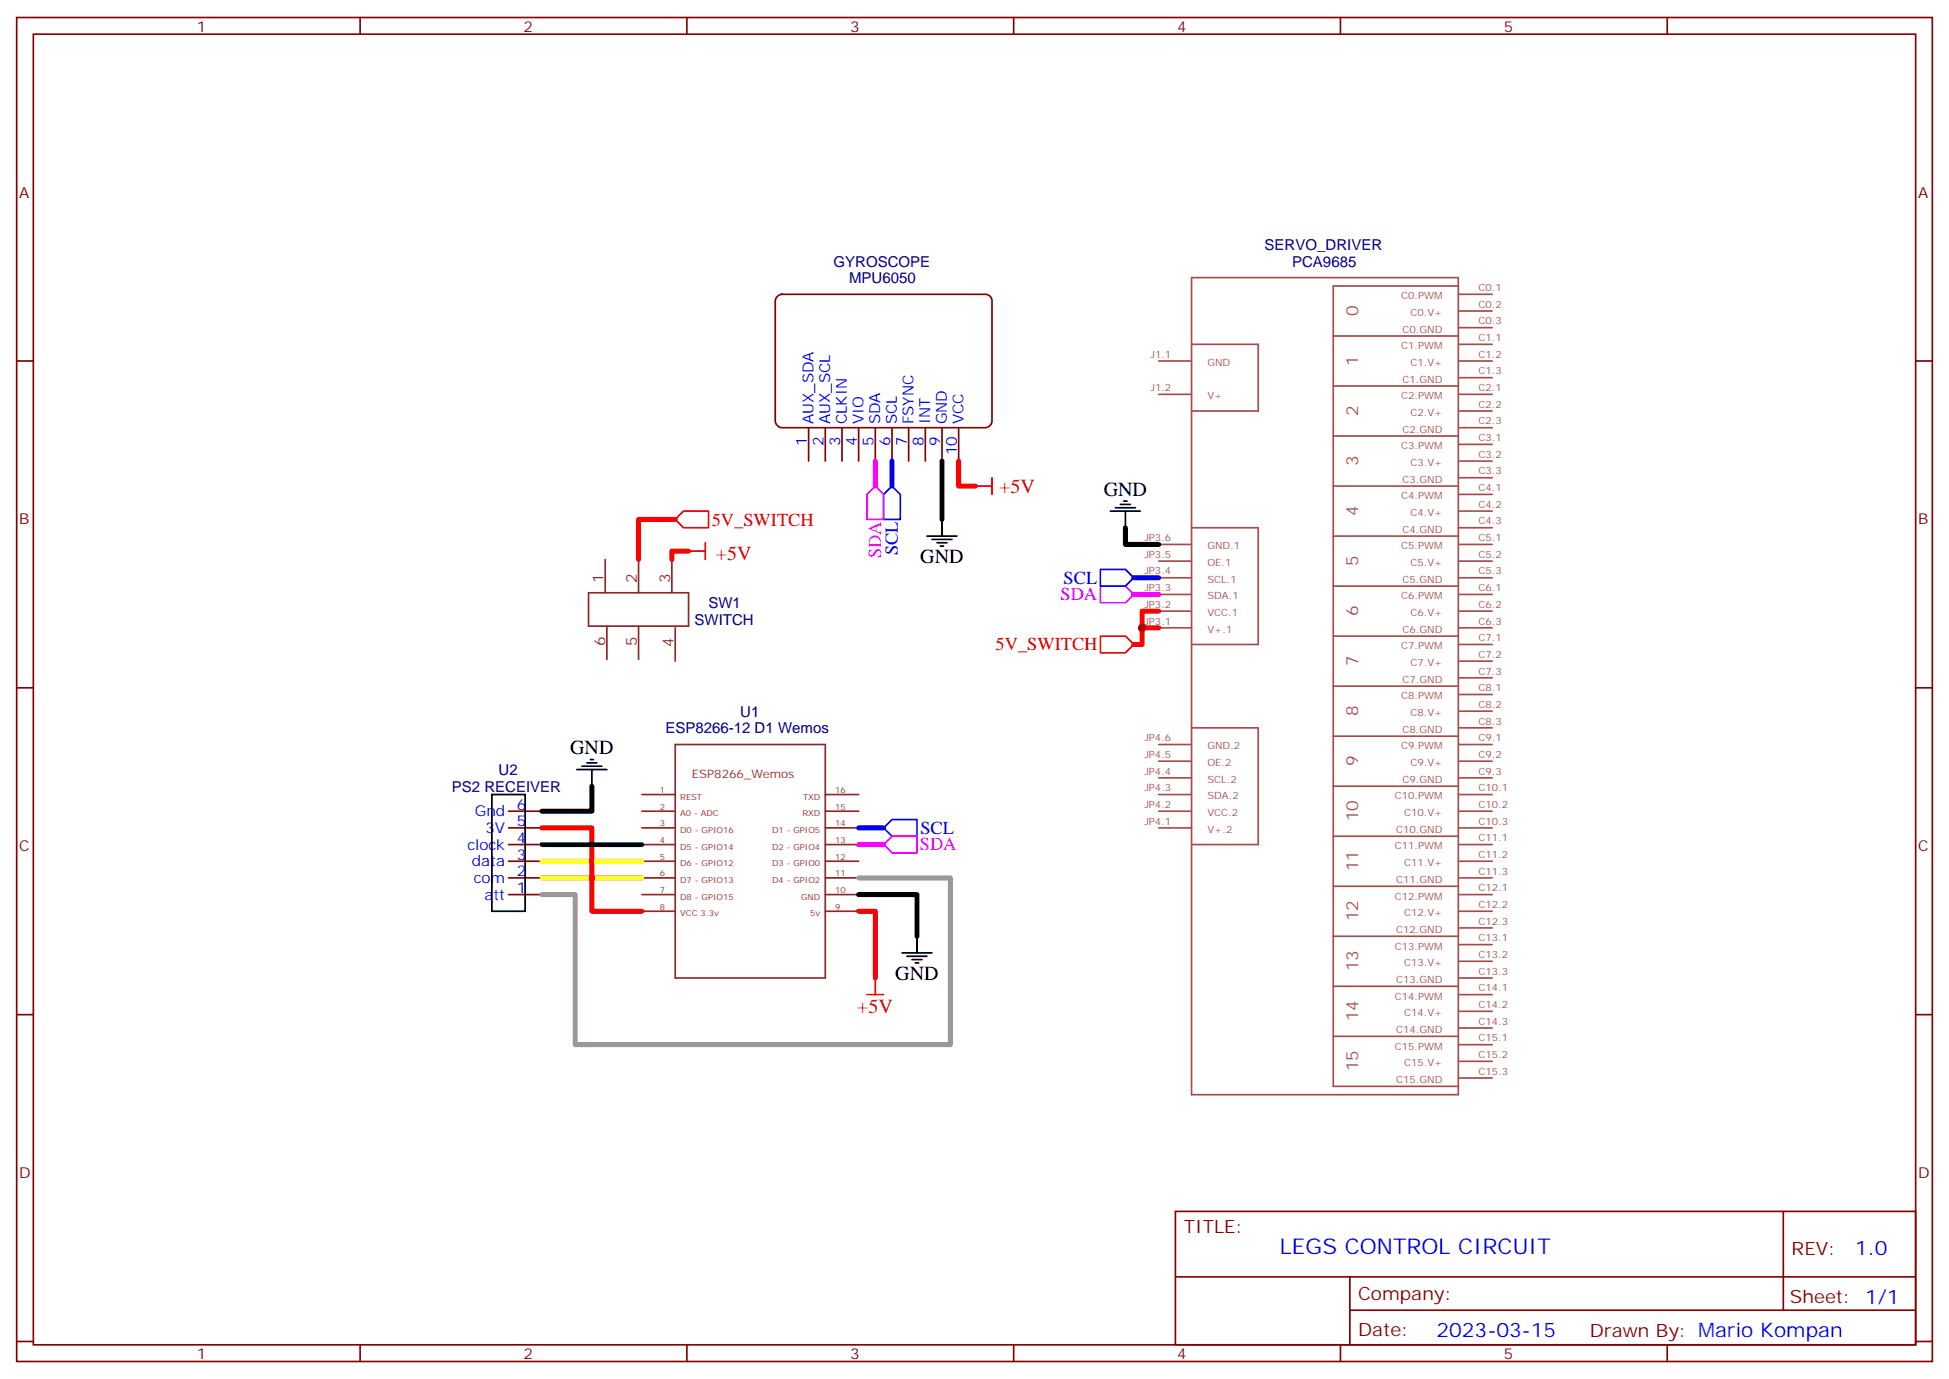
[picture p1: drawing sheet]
<svg xmlns="http://www.w3.org/2000/svg" width="412mm" height="292mm" viewBox="0 0 412 292" stroke-linecap="round" stroke-linejoin="round" font-family="sans-serif">
<g fill="none" stroke="#870000" stroke-width=".35">
<path d="M3.5 3.7h405.4v284.3h-405.4zM7.1 7.2h398.2v277.3h-398.2zM76.2 3.7v3.5M145.3 3.7v3.5M214.5 3.7v3.5M283.6 3.7v3.5M352.8 3.7v3.5M3.5 76.4h3.6M405.3 76.4h3.6M3.5 145.5h3.6M405.3 145.5h3.6M3.5 214.7h3.6"/>
<path d="M405.3 214.7h3.6M248.7 256.3h156.6v28.2h-156.6zM377.3 256.3v20.9M248.7 270.1h156.5M285.6 277.2h119.6M285.6 270.1v14.2M3.5 283.8h3.6M76.2 284.5v3.5M145.3 284.5v3.5M214.5 284.5v3.5M283.6 284.5v3.5M352.8 284.5v3.5"/>
<path d="M405.3 283.8h3.6"/>
</g>
<g fill="none" stroke="#8c2424" stroke-width=".35">
<path d="M142.9 157.5h31.7v49.4h-31.7zM135.8 178.7h7.1M135.8 175.2h7.1M135.8 171.6h7.1M135.8 168.1h7.1M174.6 178.7h7.1M174.6 175.2h7.1M174.6 171.6h7.1M174.6 168.1h7.1M135.8 192.8h7.1M135.8 189.3h7.1M135.8 185.7h7.1"/>
<path d="M135.8 182.2h7.1M174.6 192.8h7.1M174.6 189.3h7.1M174.6 185.7h7.1M174.6 182.2h7.1"/>
</g>
<g fill="none" stroke="#a64a4a" stroke-width=".35">
<path d="M252.1 58.7h56.5v172.9h-56.5zM245.2 76.4h6.9M252.1 72.8h14.1v14.2h-14.1M282.1 71.1h26.5M308.6 60.5h-26.5v169.3h26.5M308.8 62.3h6.9M308.8 65.8h6.9M308.8 69.3h6.9M308.8 72.8h6.9M308.8 76.4h6.9M308.8 79.9h6.9M245.2 83.4h6.9"/>
<path d="M282.1 81.7h26.5M282.1 92.3h26.5M308.8 83.4h6.9M308.8 87h6.9M308.8 90.5h6.9M308.8 94h6.9M308.8 97.5h6.9M245.2 115.2h6.9M245.2 118.7h6.9M252.1 111.7h14.1v24.6h-14.1M282.1 102.8h26.5M282.1 113.4h26.5"/>
<path d="M308.8 115.2h6.9M308.8 118.7h6.9M308.8 101.1h6.9M308.8 104.6h6.9M308.8 108.1h6.9M308.8 111.7h6.9M245.2 122.2h6.9M245.2 125.8h6.9M245.2 129.3h6.9M245.2 132.8h6.9M282.1 124h26.5M282.1 134.6h26.5"/>
<path d="M308.8 122.2h6.9M308.8 125.8h6.9M308.8 129.3h6.9M308.8 132.8h6.9M308.8 136.3h6.9M308.8 139.9h6.9M245.2 157.5h6.9M252.1 154h14.1v24.7h-14.1M282.1 145.2h26.5M282.1 155.8h26.5M308.8 143.4h6.9M308.8 146.9h6.9"/>
<path d="M308.8 150.5h6.9M308.8 154h6.9M308.8 157.5h6.9M245.2 161h6.9M245.2 164.6h6.9M245.2 168.1h6.9M245.2 171.6h6.9M245.2 175.2h6.9M282.1 166.3h26.5M282.1 176.9h26.5M308.8 161h6.9M308.8 164.6h6.9"/>
<path d="M308.8 168.1h6.9M308.8 171.6h6.9M308.8 175.2h6.9M308.8 178.7h6.9M282.1 187.5h26.5M282.1 198.1h26.5M308.8 182.2h6.9M308.8 185.7h6.9M308.8 189.3h6.9M308.8 192.8h6.9M308.8 196.3h6.9M308.8 199.8h6.9"/>
<path d="M282.1 208.7h26.5M282.1 219.3h26.5M308.8 203.4h6.9M308.8 206.9h6.9M308.8 210.4h6.9M308.8 214h6.9M308.8 217.5h6.9M308.8 221h6.9M308.8 224.5h6.9M308.8 228.1h6.9"/>
</g>
<path d="M164.4 62.8l.3-.3 .8-.2h43a1.41 1.41 0 0 1 1.4 1.4v25.4a1.51 1.51 0 0 1-1.4 1.4h-43a1.51 1.51 0 0 1-1.5-1.4v-25.4z" fill="#fff" stroke="#800000" stroke-width=".35"/>
<g fill="none" stroke="#870000" stroke-width=".35">
<path d="M171.1 90.5v7M174.6 90.5v7M178.2 90.5v7M181.7 90.5v7M185.2 90.5v7M188.7 90.5v7M192.3 90.5v7M195.8 90.5v7M199.3 90.5v7M202.8 90.5v7M107.6 178.7h7.1M107.6 175.2h7.1"/>
<path d="M107.6 171.6h7.1M107.6 189.3h7.1M107.6 185.7h7.1M107.6 182.2h7.1"/>
</g>
<g fill="none" stroke="#000" stroke-width=".35">
<path d="M196.1 113.4h6.4M197.2 114.1h4.2M198.3 114.8h2.1M199 115.5h.7M199.3 109.9v3.5M234.9 108.1h6.4M236 107.4h4.2M237.1 106.7h2.1M237.8 106h.7M238.1 108.1v3.6M104.1 168.1h7v24.7h-7zM122.1 162.8h6.3"/>
<path d="M123.1 162.1h4.3M124.2 161.4h2.1M124.9 160.7h.7M125.2 162.8v3.5M194 198.1v3.5M190.9 201.6h6.3M191.9 202.3h4.2M193 203h2.1M193.7 203.7h.7"/>
</g>
<path d="M114.7 182.2h21.1" fill="none" stroke="#ff0" stroke-width="1.1"/>
<path d="M114.7 185.7h21.1" fill="none" stroke="#f90" stroke-width="1.1"/>
<path d="M199.3 97.5v12.4M238.1 111.7v3.5h7.1M125.2 166.3v5.3h-10.5M181.7 189.3h12.3v8.8" fill="none" stroke="#000" stroke-width="1.1"/>
<path d="M202.8 97.5v5.3h3.6M142.9 109.9h-7.8v8.5M145.7 116.6h-3.5v1.8M245.2 132.8h-3.5v3.5h-1.8M245.2 129.3h-3.5v3.5M114.7 175.2h10.5v17.6h10.6M181.7 192.8h3.5v14.1" fill="none" stroke="#f00" stroke-width="1.1"/>
<path d="M181.7 185.7h19.4v35.3h-79.4v-31.7h-7" fill="none" stroke="#999" stroke-width="1.1"/>
<path d="M114.7 178.7h21.1" fill="none" stroke="#008700" stroke-width="1.1"/>
<path d="M142.9 109.9l1.7-1.8h5.3v3.6h-5.3zM145.7 116.6h3.5M149.2 114.8v3.6M206.4 102.8h3.5M209.9 101.1v3.5M232.8 134.6h5.3l1.8 1.7-1.8 1.8h-5.3zM183.4 210.4h3.6M185.2 206.9v3.5" fill="none" stroke="#f00" stroke-width=".35"/>
<path d="M185.2 102.8l1.8 1.8v5.3h-3.6v-5.3zM232.8 124h5.3l1.8 1.8-1.8 1.7h-5.3zM187 178.7l1.7-1.8h5.3v3.5h-5.3z" fill="none" stroke="#f0f" stroke-width=".35"/>
<path d="M188.7 102.8l1.8 1.8v5.3h-3.5v-5.3zM232.8 120.5h5.3l1.8 1.7-1.8 1.8h-5.3zM187 175.2l1.7-1.8h5.3v3.5h-5.3z" fill="none" stroke="#00f" stroke-width=".35"/>
<path d="M188.7 97.5v5.3M239.9 122.2h5.3M181.7 175.2h5.3" fill="none" stroke="#00f" stroke-width="1.1"/>
<path d="M185.2 97.5v5.3M239.9 125.8h5.3M181.7 178.7h5.3" fill="none" stroke="#f0f" stroke-width="1.1"/>
<path d="M128.1 118.4v7M135.1 118.4v7M142.2 118.4v7M124.5 125.4h21.2v7.1h-21.2zM128.4 132.5v7M135.1 132.5v7M142.9 132.8v7.1" fill="none" stroke="#8c2424" stroke-width=".35"/>
<circle cx="241.7" cy="132.8" r=".88" fill="#c00"/>
<text font-size="4.6" fill="#00f" x="270.8" y="265.3">LEGS CONTROL CIRCUIT</text>
<g font-size="4.2" fill="#f00">
<text x="211.4" y="104.3">+5V</text>
<text x="151.4" y="118.4">+5V</text>
<text x="181.4" y="214.3">+5V</text>
</g>
<g font-size="4.2">
<text x="233.5" y="105">GND</text>
<text x="194.7" y="119.1">GND</text>
<text x="120.7" y="159.6">GND</text>
<text x="189.4" y="207.3">GND</text>
</g>
<g font-size="4.2" fill="#00f">
<text x="392.5" y="265.6">1.0</text>
<text x="304" y="282.9">2023-03-15</text>
</g>
<g font-size="3.9" fill="#f00">
<text x="150.6" y="111.3">5V_SWITCH</text>
<text x="210.7" y="137.6">5V_SWITCH</text>
</g>
<g font-size="3.9" fill="#f0f">
<text x="186.5" y="118.1" transform="rotate(-90 186.5 118.1)">SDA</text>
<text x="224.4" y="127">SDA</text>
<text x="194.6" y="179.9">SDA</text>
</g>
<g font-size="3.9" fill="#00f">
<text x="190" y="117.5" transform="rotate(-90 190 117.5)">SCL</text>
<text x="225.1" y="123.5">SCL</text>
<text x="194.7" y="176.4">SCL</text>
</g>
<g font-size="3.9" fill="#800">
<text x="250.5" y="260.9">TITLE:</text>
<text x="379.1" y="265.6">REV:</text>
<text x="287.4" y="275.1">Company:</text>
<text x="378.7" y="275.7">Sheet: 1/1</text>
<text x="287.4" y="282.8">Date:</text>
<text x="336.4" y="282.8">Drawn By: Mario Kompan</text>
</g>
<g font-size="3.5" fill="#a54b4b">
<text x="287.4" y="66.9" transform="rotate(-90 287.4 66.9)">0</text>
<text x="287.4" y="77.4" transform="rotate(-90 287.4 77.4)">1</text>
<text x="287.4" y="88" transform="rotate(-90 287.4 88)">2</text>
<text x="287.4" y="98.6" transform="rotate(-90 287.4 98.6)">3</text>
<text x="287.4" y="109.2" transform="rotate(-90 287.4 109.2)">4</text>
<text x="287.4" y="119.8" transform="rotate(-90 287.4 119.8)">5</text>
<text x="287.4" y="130.4" transform="rotate(-90 287.4 130.4)">6</text>
<text x="287.4" y="140.9" transform="rotate(-90 287.4 140.9)">7</text>
<text x="287.4" y="151.5" transform="rotate(-90 287.4 151.5)">8</text>
<text x="287.4" y="162.1" transform="rotate(-90 287.4 162.1)">9</text>
<text x="287.4" y="173.7" transform="rotate(-90 287.4 173.7)">10</text>
<text x="287.4" y="184.3" transform="rotate(-90 287.4 184.3)">11</text>
<text x="287.4" y="194.9" transform="rotate(-90 287.4 194.9)">12</text>
<text x="287.4" y="205.5" transform="rotate(-90 287.4 205.5)">13</text>
<text x="287.4" y="216.1" transform="rotate(-90 287.4 216.1)">14</text>
<text x="287.4" y="226.7" transform="rotate(-90 287.4 226.7)">15</text>
</g>
<g font-size="3.2" fill="#800">
<text x="41.6" y="6.7">1</text>
<text x="110.8" y="6.7">2</text>
<text x="179.9" y="6.7">3</text>
<text x="249.1" y="6.7">4</text>
<text x="318.2" y="6.7">5</text>
<text x="4.1" y="41.8">A</text>
<text x="405.9" y="41.8">A</text>
<text x="4.1" y="110.9">B</text>
<text x="405.9" y="110.9">B</text>
<text x="4.1" y="180.1">C</text>
<text x="405.9" y="180.1">C</text>
<text x="4.1" y="249.2">D</text>
<text x="405.9" y="249.2">D</text>
<text x="41.6" y="287.5">1</text>
<text x="110.8" y="287.5">2</text>
<text x="179.9" y="287.5">3</text>
<text x="249.1" y="287.5">4</text>
<text x="318.2" y="287.5">5</text>
</g>
<g font-size="3.2" fill="#000080">
<text x="267.6" y="52.9">SERVO_DRIVER</text>
<text x="176.4" y="56.4">GYROSCOPE</text>
<text x="179.7" y="59.9">MPU6050</text>
<text x="273.4" y="56.4">PCA9685</text>
<text x="149.9" y="128.7">SW1</text>
<text x="147" y="132.2">SWITCH</text>
<text x="140.8" y="155.1">ESP8266-12 D1 Wemos</text>
<text x="156.6" y="151.6">U1</text>
<text x="95.6" y="167.5">PS2 RECEIVER</text>
<text x="105.5" y="163.9">U2</text>
</g>
<g font-size="3.2" fill="#00f">
<text x="172.2" y="89.8" transform="rotate(-90 172.2 89.8)">AUX_SDA</text>
<text x="175.7" y="89.8" transform="rotate(-90 175.7 89.8)">AUX_SCL</text>
<text x="179.2" y="89.8" transform="rotate(-90 179.2 89.8)">CLKIN</text>
<text x="182.7" y="89.8" transform="rotate(-90 182.7 89.8)">VIO</text>
<text x="186.3" y="89.8" transform="rotate(-90 186.3 89.8)">SDA</text>
<text x="189.8" y="89.8" transform="rotate(-90 189.8 89.8)">SCL</text>
<text x="193.3" y="89.8" transform="rotate(-90 193.3 89.8)">FSYNC</text>
<text x="196.8" y="89.8" transform="rotate(-90 196.8 89.8)">INT</text>
<text x="200.4" y="89.8" transform="rotate(-90 200.4 89.8)">GND</text>
<text x="203.9" y="89.8" transform="rotate(-90 203.9 89.8)">VCC</text>
<text x="170.7" y="94.3" transform="rotate(-90 170.7 94.3)">1</text>
<text x="174.3" y="94.3" transform="rotate(-90 174.3 94.3)">2</text>
<text x="177.8" y="94.3" transform="rotate(-90 177.8 94.3)">3</text>
<text x="181.3" y="94.3" transform="rotate(-90 181.3 94.3)">4</text>
<text x="184.9" y="94.3" transform="rotate(-90 184.9 94.3)">5</text>
<text x="188.4" y="94.3" transform="rotate(-90 188.4 94.3)">6</text>
<text x="191.9" y="94.3" transform="rotate(-90 191.9 94.3)">7</text>
<text x="195.4" y="94.3" transform="rotate(-90 195.4 94.3)">8</text>
<text x="199" y="94.3" transform="rotate(-90 199 94.3)">9</text>
<text x="202.5" y="96.3" transform="rotate(-90 202.5 96.3)">10</text>
<text x="100.4" y="172.7">Gnd</text>
<text x="109.4" y="171.3">6</text>
<text x="98.9" y="179.7">clock</text>
<text x="102.7" y="176.2">3V</text>
<text x="109.4" y="178.3">4</text>
<text x="109.4" y="174.8">5</text>
<text x="99.9" y="183.3">data</text>
<text x="109.4" y="185.4">2</text>
<text x="109.4" y="181.9">3</text>
<text x="100.2" y="186.8">com</text>
<text x="102.5" y="190.3">att</text>
<text x="109.4" y="188.9">1</text>
</g>
<g font-size="3.2" fill="#8d2323">
<text x="127.7" y="123.3" transform="rotate(-90 127.7 123.3)">1</text>
<text x="134.8" y="123.3" transform="rotate(-90 134.8 123.3)">2</text>
<text x="141.8" y="123.3" transform="rotate(-90 141.8 123.3)">3</text>
<text x="128.1" y="136.6" transform="rotate(-90 128.1 136.6)">6</text>
<text x="134.8" y="136.6" transform="rotate(-90 134.8 136.6)">5</text>
<text x="142.5" y="137" transform="rotate(-90 142.5 137)">4</text>
</g>
<text font-size="2.5" fill="#8d2323" x="146.4" y="164.6">ESP8266_Wemos</text>
<g font-size="2.1" fill="#a54b4b">
<text x="296.5" y="63.3">C0.PWM</text>
<text x="312.8" y="61.6">C0.1</text>
<text x="312.8" y="65.1">C0.2</text>
<text x="296.8" y="70.4">C0.GND</text>
<text x="298.4" y="66.8">C0.V+</text>
<text x="312.8" y="68.6">C0.3</text>
<text x="243.4" y="75.7">J1.1</text>
<text x="255.5" y="77.4">GND</text>
<text x="296.5" y="73.9">C1.PWM</text>
<text x="298.4" y="77.4">C1.V+</text>
<text x="312.8" y="72.2">C1.1</text>
<text x="312.8" y="75.7">C1.2</text>
<text x="243.4" y="82.7">J1.2</text>
<text x="296.8" y="80.9">C1.GND</text>
<text x="312.8" y="79.2">C1.3</text>
<text x="312.8" y="82.7">C2.1</text>
<text x="255.5" y="84.5">V+</text>
<text x="296.5" y="84.5">C2.PWM</text>
<text x="298.4" y="88">C2.V+</text>
<text x="312.8" y="86.3">C2.2</text>
<text x="312.8" y="89.8">C2.3</text>
<text x="296.5" y="95.1">C3.PWM</text>
<text x="296.8" y="91.5">C2.GND</text>
<text x="312.8" y="93.3">C3.1</text>
<text x="298.4" y="98.6">C3.V+</text>
<text x="312.8" y="96.8">C3.2</text>
<text x="312.8" y="100.4">C3.3</text>
<text x="296.5" y="105.6">C4.PWM</text>
<text x="296.8" y="102.1">C3.GND</text>
<text x="312.8" y="103.9">C4.1</text>
<text x="312.8" y="107.4">C4.2</text>
<text x="296.8" y="112.7">C4.GND</text>
<text x="298.4" y="109.2">C4.V+</text>
<text x="312.8" y="111">C4.3</text>
<text x="242.2" y="114.5">JP3.6</text>
<text x="242.2" y="118">JP3.5</text>
<text x="255.5" y="116.2">GND.1</text>
<text x="255.5" y="119.8">OE.1</text>
<text x="296.5" y="116.2">C5.PWM</text>
<text x="298.4" y="119.8">C5.V+</text>
<text x="312.8" y="114.5">C5.1</text>
<text x="312.8" y="118">C5.2</text>
<text x="242.2" y="121.5">JP3.4</text>
<text x="242.2" y="125.1">JP3.3</text>
<text x="255.5" y="123.3">SCL.1</text>
<text x="296.8" y="123.3">C5.GND</text>
<text x="312.8" y="121.5">C5.3</text>
<text x="312.8" y="125.1">C6.1</text>
<text x="242.2" y="128.6">JP3.2</text>
<text x="255.5" y="126.8">SDA.1</text>
<text x="255.5" y="130.3">VCC.1</text>
<text x="296.5" y="126.8">C6.PWM</text>
<text x="298.4" y="130.3">C6.V+</text>
<text x="312.8" y="128.6">C6.2</text>
<text x="242.2" y="132.1">JP3.1</text>
<text x="255.5" y="133.9">V+.1</text>
<text x="296.5" y="137.4">C7.PWM</text>
<text x="296.8" y="133.9">C6.GND</text>
<text x="312.8" y="132.1">C6.3</text>
<text x="312.8" y="135.7">C7.1</text>
<text x="298.4" y="140.9">C7.V+</text>
<text x="312.8" y="139.2">C7.2</text>
<text x="312.8" y="142.7">C7.3</text>
<text x="296.5" y="148">C8.PWM</text>
<text x="296.8" y="144.4">C7.GND</text>
<text x="312.8" y="146.2">C8.1</text>
<text x="312.8" y="149.8">C8.2</text>
<text x="296.8" y="155">C8.GND</text>
<text x="298.4" y="151.5">C8.V+</text>
<text x="312.8" y="153.3">C8.3</text>
<text x="242.2" y="156.8">JP4.6</text>
<text x="242.2" y="160.3">JP4.5</text>
<text x="255.5" y="158.6">GND.2</text>
<text x="296.5" y="158.6">C9.PWM</text>
<text x="312.8" y="156.8">C9.1</text>
<text x="312.8" y="160.3">C9.2</text>
<text x="242.2" y="163.9">JP4.4</text>
<text x="242.2" y="167.4">JP4.3</text>
<text x="255.5" y="162.1">OE.2</text>
<text x="255.5" y="165.6">SCL.2</text>
<text x="296.8" y="165.6">C9.GND</text>
<text x="298.4" y="162.1">C9.V+</text>
<text x="312.8" y="163.9">C9.3</text>
<text x="312.8" y="167.4">C10.1</text>
<text x="242.2" y="170.9">JP4.2</text>
<text x="255.5" y="169.1">SDA.2</text>
<text x="255.5" y="172.7">VCC.2</text>
<text x="295.1" y="169.1">C10.PWM</text>
<text x="297.1" y="172.7">C10.V+</text>
<text x="312.8" y="170.9">C10.2</text>
<text x="242.2" y="174.5">JP4.1</text>
<text x="255.5" y="176.2">V+.2</text>
<text x="295.1" y="179.7">C11.PWM</text>
<text x="295.4" y="176.2">C10.GND</text>
<text x="312.8" y="174.5">C10.3</text>
<text x="312.8" y="178">C11.1</text>
<text x="297.1" y="183.3">C11.V+</text>
<text x="312.8" y="181.5">C11.2</text>
<text x="312.8" y="185">C11.3</text>
<text x="295.1" y="190.3">C12.PWM</text>
<text x="295.4" y="186.8">C11.GND</text>
<text x="312.8" y="188.6">C12.1</text>
<text x="295.4" y="197.4">C12.GND</text>
<text x="297.1" y="193.8">C12.V+</text>
<text x="312.8" y="192.1">C12.2</text>
<text x="312.8" y="195.6">C12.3</text>
<text x="295.1" y="200.9">C13.PWM</text>
<text x="312.8" y="199.2">C13.1</text>
<text x="312.8" y="202.7">C13.2</text>
<text x="295.4" y="207.9">C13.GND</text>
<text x="297.1" y="204.4">C13.V+</text>
<text x="312.8" y="206.2">C13.3</text>
<text x="312.8" y="209.7">C14.1</text>
<text x="295.1" y="211.5">C14.PWM</text>
<text x="297.1" y="215">C14.V+</text>
<text x="312.8" y="213.3">C14.2</text>
<text x="295.4" y="218.5">C14.GND</text>
<text x="312.8" y="216.8">C14.3</text>
<text x="312.8" y="220.3">C15.1</text>
<text x="295.1" y="222.1">C15.PWM</text>
<text x="297.1" y="225.6">C15.V+</text>
<text x="312.8" y="223.8">C15.2</text>
<text x="312.8" y="227.4">C15.3</text>
<text x="295.4" y="229.1">C15.GND</text>
</g>
<g font-size="1.8" fill="#8d2323">
<text x="139.6" y="167.7">1</text>
<text x="176.7" y="167.7">16</text>
<text x="139.6" y="171.3">2</text>
<text x="143.9" y="169.2">REST</text>
<text x="143.9" y="172.7">A0 - ADC</text>
<text x="169.8" y="172.7">RXD</text>
<text x="169.9" y="169.2">TXD</text>
<text x="176.7" y="171.3">15</text>
<text x="139.6" y="174.8">3</text>
<text x="139.6" y="178.3">4</text>
<text x="143.9" y="176.2">D0 - GPIO16</text>
<text x="143.9" y="179.7">D5 - GPIO14</text>
<text x="163.4" y="179.7">D2 - GPIO4</text>
<text x="163.4" y="176.2">D1 - GPIO5</text>
<text x="176.7" y="178.3">13</text>
<text x="176.7" y="174.8">14</text>
<text x="139.6" y="181.9">5</text>
<text x="139.6" y="185.4">6</text>
<text x="143.9" y="183.3">D6 - GPIO12</text>
<text x="163.4" y="183.3">D3 - GPIO0</text>
<text x="176.7" y="185.4">11</text>
<text x="176.7" y="181.9">12</text>
<text x="139.6" y="188.9">7</text>
<text x="143.9" y="186.8">D7 - GPIO13</text>
<text x="143.9" y="190.3">D8 - GPIO15</text>
<text x="163.4" y="186.8">D4 - GPIO2</text>
<text x="169.5" y="190.3">GND</text>
<text x="176.7" y="188.9">10</text>
<text x="139.6" y="192.4">8</text>
<text x="143.9" y="193.9">VCC 3.3v</text>
<text x="171.4" y="193.9">5v</text>
<text x="176.7" y="192.4">9</text>
</g>
</svg>
